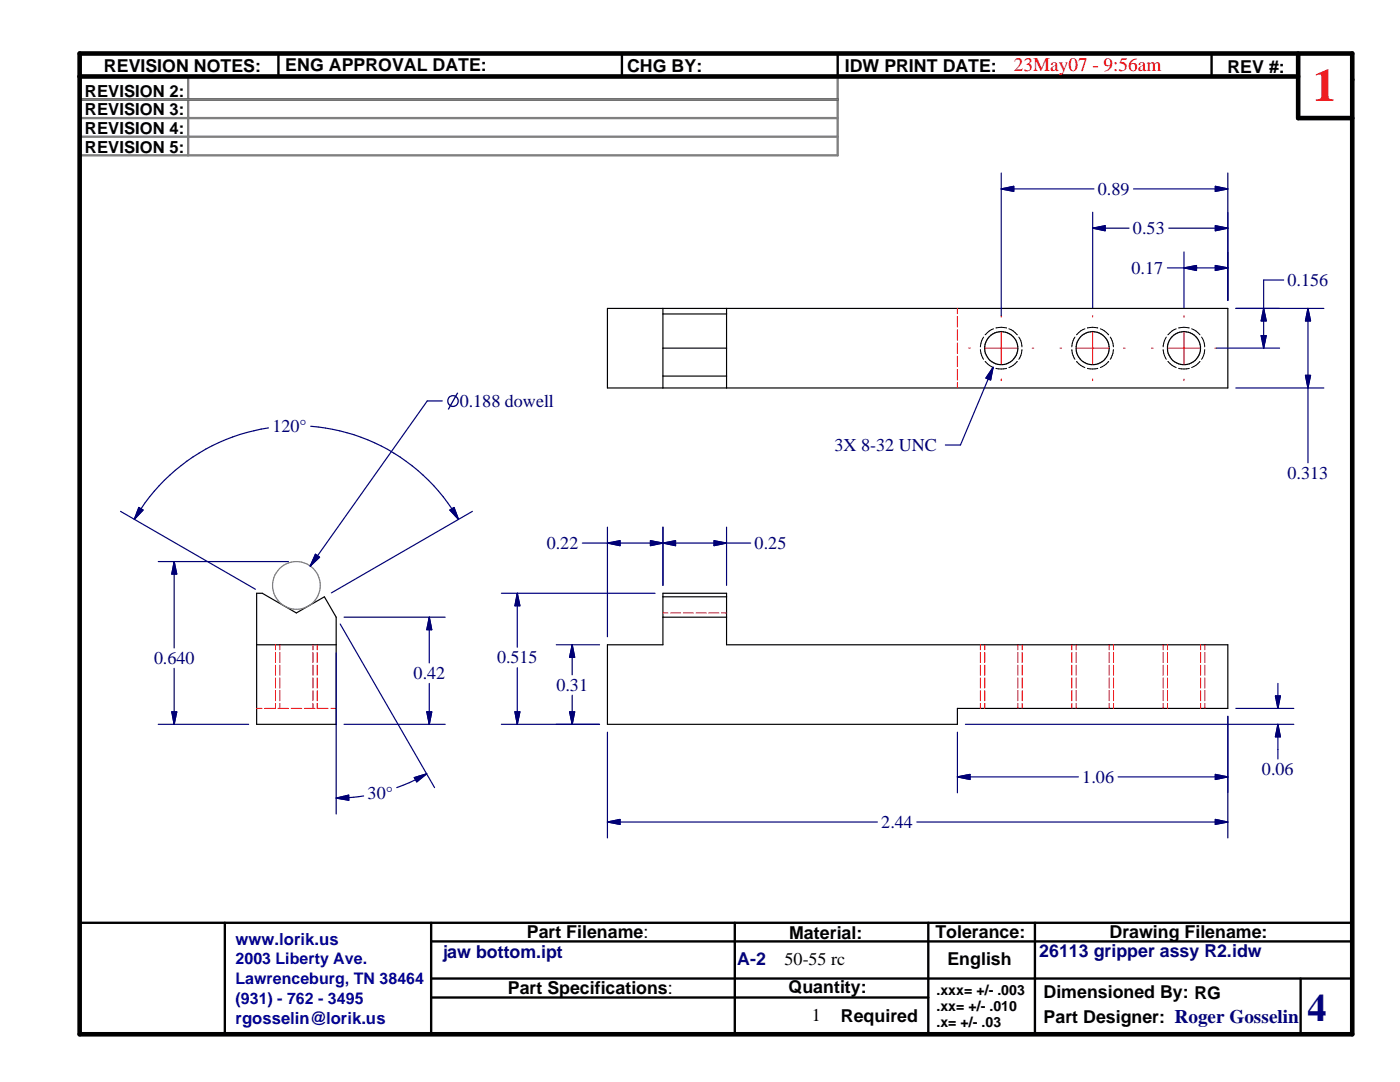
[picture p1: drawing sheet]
<svg xmlns="http://www.w3.org/2000/svg" width="279mm" height="216mm" viewBox="0 0 279 216" stroke-linecap="round" stroke-linejoin="round" font-family="sans-serif">
<g fill="none" stroke="#000" stroke-width=".24">
<path d="M121.2 61.5h123.8v15.9h-123.8zM132.3 61.5v15.9M132.3 75h12.7M132.3 69.5h12.7M132.3 62.6h12.7M145 61.5v15.9M51.2 118.4h1.1l6.8 3.9 5.6-3.2 2.4 4.1v21.3h-15.9zM132.3 119.1h12.7M51.2 128.7h15.9M121.2 128.7h11.1v-10.3h12.7v10.3h100v12.7h-53.9v3.1h-69.9zM132.3 123.2h12.7"/>
<circle cx="199.8" cy="69.5" r="3.3"/>
<circle cx="218.1" cy="69.5" r="3.3"/>
<circle cx="236.3" cy="69.5" r="3.3"/>
</g>
<g fill="none" stroke="#f00" stroke-width=".2">
<path d="M191.1 61.5v1.1M191.1 63.1v2.1M191.1 65.8v2.1M191.1 68.4v2.1M191.1 71.1v2.1M191.1 73.7v2.1M191.1 76.3v1.1M193.3 69.5h.4M196.6 69.5h6.4M199.8 63v.3M199.8 66.3v6.3M199.8 75.6v.4"/>
<path d="M206 69.5h.3M211.6 69.5h.3M214.9 69.5h6.3M218.1 63v.3M218.1 66.3v6.3M218.1 75.6v.4M224.2 69.5h.3M229.8 69.5h.3M233.1 69.5h6.4M236.3 63v.3M236.3 66.3v6.3M236.3 75.6v.4"/>
<path d="M242.5 69.5h.3M55 128.7v1M55 130.2v2M55 132.7v2M55 135.3v2M55 137.8v2M55.9 128.7v1M55.9 130.2v2M55.9 132.7v2M55.9 135.3v2M55.9 137.8v2M62.5 128.7v1"/>
<path d="M62.5 130.2v2M62.5 132.7v2M62.5 135.3v2M62.5 137.8v2M63.3 128.7v1M63.3 130.2v2M63.3 132.7v2M63.3 135.3v2M63.3 137.8v2M132.3 122.3h1M133.8 122.3h2.1M136.4 122.3h2"/>
<path d="M138.9 122.3h2M141.4 122.3h2.1M144 122.3h1M195.7 128.7v1M195.7 130.2v2M195.7 132.7v2M195.7 135.3v2M195.7 137.8v2M196.5 128.7v1M196.5 130.2v2M196.5 132.7v2M196.5 135.3v2"/>
<path d="M196.5 137.8v2M203.1 128.7v1M203.1 130.2v2M203.1 132.7v2M203.1 135.3v2M203.1 137.8v2M204 128.7v1M204 130.2v2M204 132.7v2M204 135.3v2M204 137.8v2M213.9 128.7v1"/>
<path d="M213.9 130.2v2M213.9 132.7v2M213.9 135.3v2M213.9 137.8v2M214.8 128.7v1M214.8 130.2v2M214.8 132.7v2M214.8 135.3v2M214.8 137.8v2M221.4 128.7v1M221.4 130.2v2M221.4 132.7v2"/>
<path d="M221.4 135.3v2M221.4 137.8v2M222.2 128.7v1M222.2 130.2v2M222.2 132.7v2M222.2 135.3v2M222.2 137.8v2M232.1 128.7v1M232.1 130.2v2M232.1 132.7v2M232.1 135.3v2M232.1 137.8v2"/>
<path d="M233 128.7v1M233 130.2v2M233 132.7v2M233 135.3v2M233 137.8v2M239.6 128.7v1M239.6 130.2v2M239.6 132.7v2M239.6 135.3v2M239.6 137.8v2M240.5 128.7v1M240.5 130.2v2"/>
<path d="M240.5 132.7v2M240.5 135.3v2M240.5 137.8v2M51.2 141.4h1.1M52.8 141.4h2.1M55 140.3v1.1M55.5 141.4h2.1M55.9 140.3v1.1M58.1 141.4h2.1M60.7 141.4h2.2M62.5 140.3v1.1M63.3 140.3v1.1"/>
<path d="M63.4 141.4h2.1M66 141.4h1.1M195.7 140.3v1.1M196.5 140.3v1.1M203.1 140.3v1.1M204 140.3v1.1M213.9 140.3v1.1M214.8 140.3v1.1M221.4 140.3v1.1M222.2 140.3v1.1M232.1 140.3v1.1M233 140.3v1.1"/>
<path d="M239.6 140.3v1.1M240.5 140.3v1.1"/>
</g>
<g fill="none" stroke="#000" stroke-width=".2">
<path d="M195.7 69.7l.2 1.2 .4 .8M196.3 67.3l-.4 .7-.2 1.2M196.6 72.1l.8 .8 .9 .4M198.3 65.6l-.9 .4-.8 .8M198.8 65.4l1-.1 1.1 .1M198.8 73.5l1 .1 1.1-.1M201.3 65.6l.9 .4 .8 .8M203 72.1l-.8 .8-.9 .4M203.3 67.3l.4 .7 .3 1.2M204 69.7l-.3 1.2-.4 .8M213.9 69.7l.1 .8 .5 1.2M214.5 67.3l-.5 1.2-.1 .7"/>
<path d="M214.8 72.1l.9 .8 .8 .4M216.5 65.6a3.6 3.6 0 0 0-1.7 1.2M217 65.4l1.1-.1 1 .1M217 73.5l1.1 .1 1-.1M219.6 65.6l.8 .4 .9 .8M221.3 72.1l-.9 .8-.8 .4M221.6 67.3l.5 1.2 .1 .7M222.2 69.7l-.1 .8-.5 1.2M232.1 69.7l.3 1.2 .4 .8M232.8 67.3l-.4 .7-.3 1.2M233.1 72.1l.8 .8 .8 .4M234.7 65.6l-.8 .4-.8 .8"/>
<path d="M235.3 65.4l1-.1 1 .1M235.3 73.5l1 .1 1-.1M237.8 65.6a3.6 3.6 0 0 1 1.7 1.2M239.5 72.1l-.8 .8-.9 .4M239.8 67.3l.4 .7 .2 1.2M240.4 69.7l-.2 1.2-.4 .8"/>
</g>
<g fill="none" stroke="#000" stroke-width=".47">
<path d="M15.9 19.8h151.3M55.6 10.7v4.6M124.1 10.7v4.6M167.2 10.7v4.6M241.8 10.7v4.6M259.1 10.7v4.6M15.9 184.1h254M44.9 184.1v22.3M86 199h99.3M86 187.8h183.9M86 195.3h183.9M86 184.1v22.3"/>
<path d="M146.6 184.1v22.3M185.3 184.1v22.3M206.5 184.1v22.3M259.6 195.3v11.1"/>
</g>
<path d="M15.9 19.8h151.3M37.6 15.3v15.7M167.2 15.3v15.7h-151.3M15.9 23.6h151.3M15.9 27.3h151.3" fill="none" stroke="#808080" stroke-width=".47"/>
<g fill="none" stroke="#808080" stroke-width=".24">
<path d="M259.1 15.3h-243.2v15.7M259.1 10.7h10.8"/>
<circle cx="59.2" cy="116.8" r="4.8"/>
</g>
<path d="M15.9 10.7h254v195.7h-254zM15.9 15.3h243.2M259.1 10.7v12.9h10.8" fill="none" stroke="#000" stroke-width=".92"/>
<path d="M28.1 101.5l-1.3 2.1" fill="none" stroke="#000075" stroke-width=".24"/>
<path d="M27.7 101.3l.8 .5-1.7 1.8z" fill="#000075"/>
<path d="M27.7 101.3l.8 .5-1.7 1.8zM90.2 101.5l1.3 2.1" fill="none" stroke="#000075" stroke-width=".24"/>
<path d="M89.8 101.8l.8-.5 .9 2.3z" fill="#000075"/>
<path d="M53.6 85.4a37.3 37.3 0 0 0-25.5 16.1M62 85.1a37.1 37.1 0 0 1 28.2 16.4M24.1 102l26.9 15.6M34.8 112.1v2.4M89.8 101.8l.8-.5 .9 2.3zM94.3 102l-28.2 16.3" fill="none" stroke="#000075" stroke-width=".24"/>
<path d="M34.8 112.1l.5 2.4h-1z" fill="#000075"/>
<path d="M34.8 112.1l.5 2.4h-1zM34.8 142v2.5" fill="none" stroke="#000075" stroke-width=".24"/>
<path d="M34.3 142h1l-.5 2.5z" fill="#000075"/>
<path d="M31.6 112.1h26M34.8 114.5v14.8M34.8 133.4v8.6M31.6 144.5h18M34.3 142h1l-.5 2.5z" fill="none" stroke="#000075" stroke-width=".24"/>
<path d="M89.6 79.2l.5-.3h.8l.3-.6 .3 .1-.4 .7a1.2 1.2 0 0 1 .3 1.5 1.2 1.2 0 0 1-1.5 .5l-.3 .7-.2-.2 .3-.6a1.26 1.26 0 0 1-.1-1.8zM91 79.3l-.9 1.6a.93 .93 0 0 0 1.1-.4 .93 .93 0 0 0-.2-1.2zM89.8 79.3l-.3 .5a.94 .94 0 0 0 .3 1l.9-1.6-.5-.1z" fill="#000075"/>
<path d="M63.4 110.9l-1.5 2" fill="none" stroke="#000075" stroke-width=".24"/>
<path d="M63 110.6l.8 .6-1.9 1.7z" fill="#000075"/>
<path d="M88.3 80h-3l-23.4 32.9M63 110.6l.8 .6-1.9 1.7zM69.6 159.2l-2.5 .1" fill="none" stroke="#000075" stroke-width=".24"/>
<path d="M67.1 159.3l2.5-.6v1z" fill="#000075"/>
<path d="M67.1 159.3l2.5-.6v1zM85.2 154.4l-2.3 1.2" fill="none" stroke="#000075" stroke-width=".24"/>
<path d="M82.7 155.2l2.5-.8-2 1.6z" fill="#000075"/>
<path d="M67.1 130.2v32.2M67.9 124.5l18.8 32.7M72.6 158.8l-3 .4M82.7 155.2l2.5-.8-2 1.6zM82.9 155.6l-3.7 1.6M85.7 142v2.5" fill="none" stroke="#000075" stroke-width=".24"/>
<path d="M85.2 142h1l-.5 2.5z" fill="#000075"/>
<path d="M85.7 123.2v2.4M85.2 142h1l-.5 2.5z" fill="none" stroke="#000075" stroke-width=".24"/>
<path d="M85.7 123.2l.5 2.4h-1z" fill="#000075"/>
<path d="M68.7 123.2h20.1M85.7 123.2l.5 2.4h-1zM85.7 125.6v6.7M85.7 136.4v5.6M114.2 128.7v2.4M68.7 144.5h20.1" fill="none" stroke="#000075" stroke-width=".24"/>
<path d="M114.2 128.7l.5 2.4h-1z" fill="#000075"/>
<path d="M114.2 128.7l.5 2.4h-1zM114.2 142v2.5" fill="none" stroke="#000075" stroke-width=".24"/>
<path d="M113.7 142h1l-.5 2.5z" fill="#000075"/>
<path d="M103.2 118.4v2.5M111 128.7h8.7M114.2 131.1v3.6M114.2 138.7v3.3M111 144.5h8.7M113.7 142h1l-.5 2.5z" fill="none" stroke="#000075" stroke-width=".24"/>
<path d="M103.2 118.4l.6 2.5h-1z" fill="#000075"/>
<path d="M103.2 118.4l.6 2.5h-1zM103.2 142v2.5" fill="none" stroke="#000075" stroke-width=".24"/>
<path d="M102.8 142h1l-.6 2.5z" fill="#000075"/>
<path d="M100.1 118.4h30.6M129.8 108.4h2.5M103.2 120.9v8.3M103.2 133.2v8.8M100.1 144.5h19.6M102.8 142h1l-.6 2.5z" fill="none" stroke="#000075" stroke-width=".24"/>
<path d="M129.8 107.9l2.5 .5-2.5 .5z" fill="#000075"/>
<path d="M121.2 108.4h2.5M129.8 107.9l2.5 .5-2.5 .5z" fill="none" stroke="#000075" stroke-width=".24"/>
<path d="M121.2 108.4l2.5-.5v1z" fill="#000075"/>
<path d="M116.2 108.4h5M121.2 108.4l2.5-.5v1zM121.2 105.2v21.9M123.7 108.4h6.1M132.3 108.4h2.5M132.3 105.2v11.6" fill="none" stroke="#000075" stroke-width=".24"/>
<path d="M132.3 108.4l2.5-.5v1z" fill="#000075"/>
<path d="M132.3 108.4l2.5-.5v1zM142.5 108.4h2.5" fill="none" stroke="#000075" stroke-width=".24"/>
<path d="M142.5 107.9l2.5 .5-2.5 .5z" fill="#000075"/>
<path d="M132.3 105.2v11.6M134.8 108.4h7.7M142.5 107.9l2.5 .5-2.5 .5zM145 108.4h4.8M145 105.2v11.6M191.1 155h2.5" fill="none" stroke="#000075" stroke-width=".24"/>
<path d="M191.1 155l2.5-.5v1z" fill="#000075"/>
<path d="M191.1 155l2.5-.5v1zM242.5 155h2.5" fill="none" stroke="#000075" stroke-width=".24"/>
<path d="M242.5 154.5l2.5 .5-2.5 .5z" fill="#000075"/>
<path d="M191.1 146.1v12.1M193.6 155h21.6M223.1 155h19.4M242.5 154.5l2.5 .5-2.5 .5zM245 142.9v15.3M255 144.5v2.5" fill="none" stroke="#000075" stroke-width=".24"/>
<path d="M255 144.5l.5 2.5h-1z" fill="#000075"/>
<path d="M255 138.9v2.5M255 144.5l.5 2.5h-1z" fill="none" stroke="#000075" stroke-width=".24"/>
<path d="M254.5 138.9h1l-.5 2.5z" fill="#000075"/>
<path d="M254.5 138.9h1l-.5 2.5zM255 136.4v2.5M192.7 144.5h65.5M246.6 141.4h11.6M255 147v4.4M242.5 164h2.5" fill="none" stroke="#000075" stroke-width=".24"/>
<path d="M242.5 163.5l2.5 .5-2.5 .5z" fill="#000075"/>
<path d="M121.2 164h2.5M242.5 163.5l2.5 .5-2.5 .5z" fill="none" stroke="#000075" stroke-width=".24"/>
<path d="M121.2 164l2.5-.5v1z" fill="#000075"/>
<path d="M261 61.5v2.5M121.2 146.1v21.1M245 142.9v24.3M121.2 164l2.5-.5v1zM123.7 164h51.4M183 164h59.5" fill="none" stroke="#000075" stroke-width=".24"/>
<path d="M261 61.5l.5 2.5h-1z" fill="#000075"/>
<path d="M261 61.5l.5 2.5h-1zM261 74.9v2.5" fill="none" stroke="#000075" stroke-width=".24"/>
<path d="M260.5 74.9h1l-.5 2.5z" fill="#000075"/>
<path d="M236.3 53.5h2.5M246.6 77.4h17.6M246.6 61.5h17.6M260.5 74.9h1l-.5 2.5zM261 64v10.9M261 77.4v14.9" fill="none" stroke="#000075" stroke-width=".24"/>
<path d="M236.3 53.5l2.5-.5v1z" fill="#000075"/>
<path d="M236.3 53.5l2.5-.5v1zM242.5 53.5h2.5" fill="none" stroke="#000075" stroke-width=".24"/>
<path d="M242.5 53l2.5 .5-2.5 .5z" fill="#000075"/>
<path d="M233 53.5h3.3M236.3 50.3v11.1M238.8 53.5h3.7M242.5 53l2.5 .5-2.5 .5zM242.5 45.5h2.5M245 50.3v9.6" fill="none" stroke="#000075" stroke-width=".24"/>
<path d="M242.5 45l2.5 .5-2.5 .5z" fill="#000075"/>
<path d="M218.1 45.5h2.5M242.5 45l2.5 .5-2.5 .5z" fill="none" stroke="#000075" stroke-width=".24"/>
<path d="M218.1 45.5l2.5-.5v1z" fill="#000075"/>
<path d="M242.5 37.7h2.5M218.1 45.5l2.5-.5v1zM218.1 42.4v19M220.6 45.5h4.7M233.3 45.5h9.2M245 42.4v17.5" fill="none" stroke="#000075" stroke-width=".24"/>
<path d="M242.5 37.2l2.5 .5-2.5 .5z" fill="#000075"/>
<path d="M199.8 37.7h2.5M242.5 37.2l2.5 .5-2.5 .5z" fill="none" stroke="#000075" stroke-width=".24"/>
<path d="M199.8 37.7l2.5-.5v1z" fill="#000075"/>
<path d="M199.8 37.7l2.5-.5v1zM199.8 34.5v28.5M202.3 37.7h16M226.2 37.7h16.3M245 34.5v25.4M198.2 73.3l-1 2.3" fill="none" stroke="#000075" stroke-width=".24"/>
<path d="M198.2 73.3l-.5 2.5-.9-.4z" fill="#000075"/>
<path d="M198.2 73.3l-.5 2.5-.9-.4zM198.2 73.3l-6.5 15.5h-3M252.2 67v2.5" fill="none" stroke="#000075" stroke-width=".24"/>
<path d="M251.7 67h1l-.5 2.5z" fill="#000075"/>
<path d="M251.7 67h1l-.5 2.5zM252.2 61.5v2.5" fill="none" stroke="#000075" stroke-width=".24"/>
<path d="M252.2 61.5l.5 2.5h-1z" fill="#000075"/>
<path d="M256.2 55.9h-4v5.6M242.8 69.5h12.6M246.6 61.5h8.8M252.2 61.5l.5 2.5h-1zM252.2 64v3" fill="none" stroke="#000075" stroke-width=".24"/>
<text font-size="9.2" fill="#f00" x="262" y="20.2">1</text>
<text font-size="7.7" fill="#000080" x="261" y="203.7">4</text>
<text font-size="3.8" fill="#f00" x="202.3" y="14.2">23May07 - 9:56am</text>
<g font-size="3.6" fill="#000075">
<text x="219.1" y="38.9">0.89</text>
<text x="226.1" y="46.7">0.53</text>
<text x="225.8" y="54.7">0.17</text>
<text x="257" y="57.1">0.156</text>
<text x="91.7" y="81.2">0.188 dowell</text>
<text x="54.4" y="86.2">120°</text>
<text x="166.5" y="90">3X 8-32 UNC</text>
<text x="257" y="95.6">0.313</text>
<text x="109.1" y="109.6">0.22</text>
<text x="150.6" y="109.6">0.25</text>
<text x="30.7" y="132.5">0.640</text>
<text x="82.5" y="135.5">0.42</text>
<text x="99.2" y="132.4">0.515</text>
<text x="111" y="137.9">0.31</text>
<text x="251.9" y="154.7">0.06</text>
<text x="73.4" y="159.3">30°</text>
<text x="216" y="156.2">1.06</text>
<text x="175.9" y="165.2">2.44</text>
</g>
<g font-size="3.6">
<text x="156.6" y="192.6">50-55 rc</text>
<text x="162" y="203.8">1</text>
</g>
<g font-size="3.5">
<text x="20.7" y="14.3">REVISION NOTES:</text>
<text x="56.9" y="14.2">ENG APPROVAL DATE:</text>
<text x="125.2" y="14.4">CHG BY:</text>
<text x="168.6" y="14.3">IDW PRINT DATE:</text>
<text x="245" y="14.5">REV #:</text>
<text x="105.1" y="187.2">Part Filename:</text>
<text x="157.5" y="187.3">Material:</text>
<text x="186.7" y="187.2">Tolerance:</text>
<text x="221.5" y="187.2">Drawing Filename:</text>
<text x="189.1" y="192.5">English</text>
<text x="101.4" y="198.3">Part Specifications:</text>
<text x="157.4" y="198.1">Quantity:</text>
<text x="167.8" y="203.9">Required</text>
<text x="208.3" y="199.2">Dimensioned By: RG</text>
<text x="208.3" y="204.1">Part Designer: Roger Gosselin</text>
</g>
<g font-size="3.5" fill="#000080">
<text x="88.3" y="191.1">jaw bottom.ipt</text>
<text x="207.4" y="191">26113 gripper assy R2.idw</text>
<text x="147.1" y="192.6">A-2</text>
</g>
<g font-size="3.3">
<text x="17" y="19.3">REVISION 2:</text>
<text x="17" y="23">REVISION 3:</text>
<text x="17" y="26.8">REVISION 4:</text>
<text x="17" y="30.5">REVISION 5:</text>
</g>
<g font-size="3.3" fill="#0000a0">
<text x="47" y="188.5">www.lorik.us</text>
<text x="47" y="204.4">rgosselin@lorik.us</text>
</g>
<g font-size="3.2" fill="#0000a0">
<text x="47" y="192.4">2003 Liberty Ave.</text>
<text x="47" y="196.4">Lawrenceburg, TN 38464</text>
<text x="47" y="200.4">(931) - 762 - 3495</text>
</g>
<g font-size="2.8">
<text x="186.9" y="198.5">.xxx= +/- .003</text>
<text x="186.9" y="201.7">.xx= +/- .010</text>
<text x="186.9" y="204.9">.x= +/- .03</text>
</g>
</svg>
